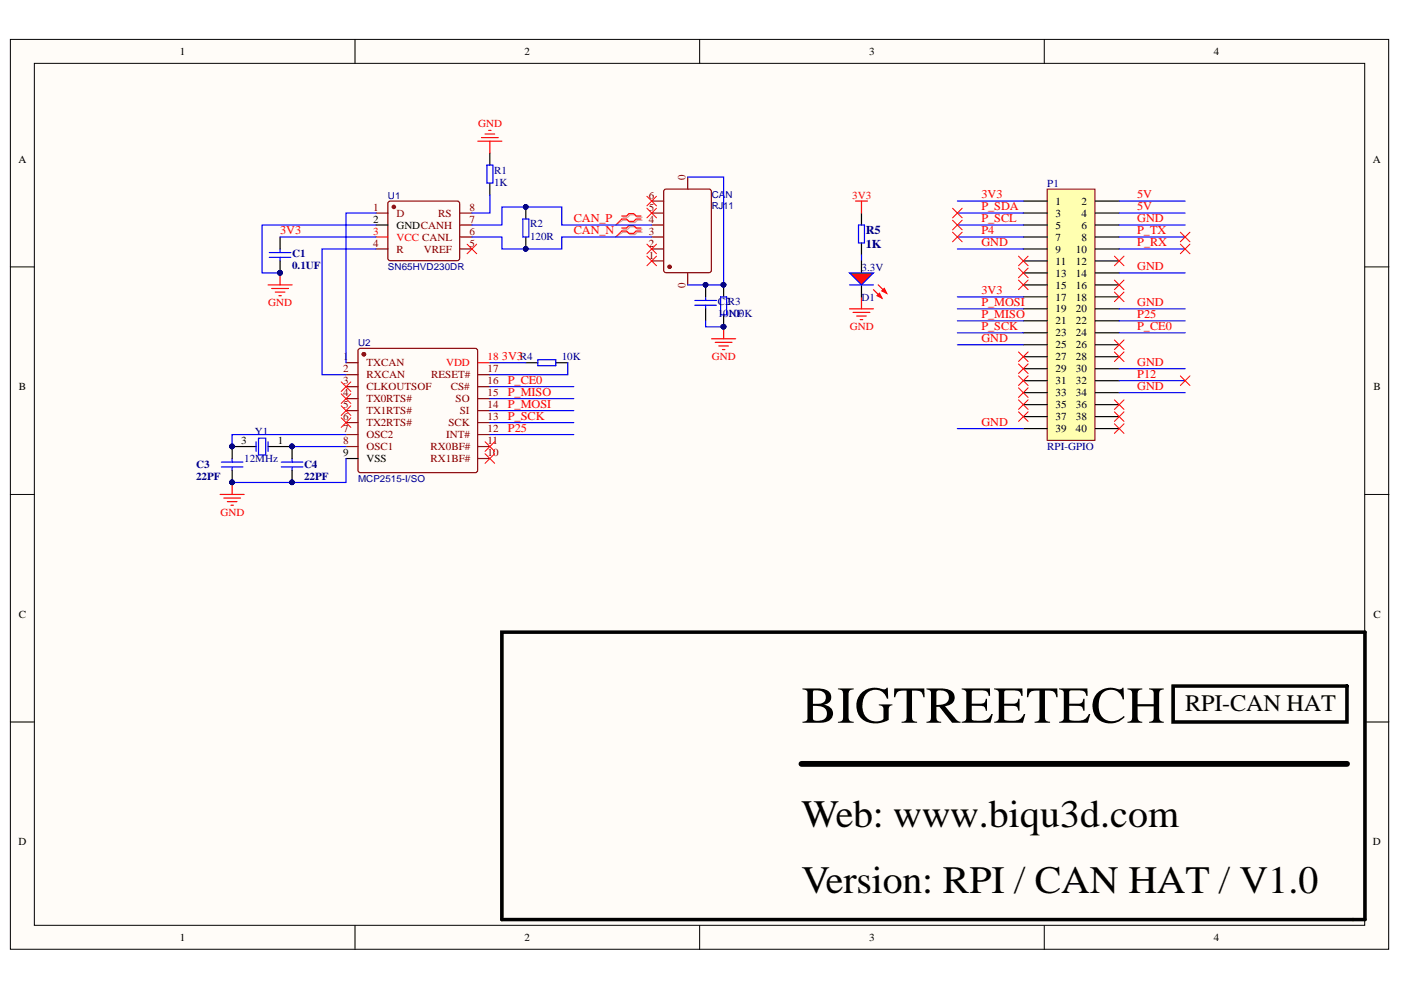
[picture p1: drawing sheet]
<svg xmlns="http://www.w3.org/2000/svg" width="297mm" height="210mm" viewBox="0 0 297 210" stroke-linecap="round" stroke-linejoin="round" font-family="sans-serif">
<g fill="#fffcf8" stroke="#000" stroke-width=".21">
<path d="M2.2 8.4h292.2v192.9h-292.2z"/>
<path d="M7.3 13.4h282v182.8h-282z"/>
</g>
<path d="M75.3 8.4v5M148.3 8.4v5M221.4 8.4v5M2.2 56.6h5.1M289.4 56.6h5.1M2.2 104.8h5.1M289.4 104.8h5.1M2.2 153.1h5.1M289.4 153.1h5.1M75.3 196.2v5.1M148.3 196.2v5.1M221.4 196.2v5.1" fill="none" stroke="#000" stroke-width=".21"/>
<path d="M106.4 134h183v61h-183zM248.7 145.5h36.9v7.6h-36.9z" fill="none" stroke="#000" stroke-width=".75"/>
<path d="M169.9 162h115.7" fill="none" stroke="#000" stroke-width="1.3"/>
<g fill="none" stroke="#800" stroke-width=".25">
<path d="M145.8 37.6v2.5M79.7 52.8h2.6M79.7 45.2h2.6M82.3 42.9l.4-.3 14.5 .1 .3 .4-.1 11.9-.5 .3-14.4-.1-.3-.4zM97.5 52.8h2.5M97.5 50.2h2.5M97.5 47.7h2.5M97.5 45.2h2.5M138.2 55.3h2.5M138.2 52.8h2.5M138.2 50.2h2.5M138.2 47.7h2.5"/>
<path d="M138.2 45.2h2.5M138.2 42.6h2.5M140.8 40.3l.4-.2h9.1l.5 .2v17l-.2 .4-9.4 .1-.4-.2zM145.8 57.9v2.5M73.4 76.9h2.5M73.4 79.4h2.5M76 74.1l.4-.2h24.4l.4 .2 .1 25.6-.3 .4-24.6 .1-.4-.2zM101.3 79.4h2.6M73.4 82h2.5M73.4 84.5h2.5M73.4 87.1h2.5M73.4 89.6h2.5"/>
<path d="M73.4 92.1h2.5M73.4 94.7h2.5M101.3 82h2.6M101.3 84.5h2.6M101.3 87.1h2.6M101.3 89.6h2.6M101.3 92.1h2.6M101.3 94.7h2.6M101.3 97.2h2.6"/>
</g>
<g fill="#800" stroke="#800" stroke-width=".25">
<circle cx="142" cy="56.6" r=".36"/>
<circle cx="77.1" cy="75.1" r=".36"/>
<circle cx="83.5" cy="43.9" r=".36"/>
</g>
<path d="M145.8 37.6h7.6v22.8h-7.6M147.3 64.7h4.6M147.3 63.7h4.6M149.6 68v1.3h3.8M149.6 62.9v.8M149.6 64.7v.8M152.8 62.9h1.3v3.9h-1.3z" fill="none" stroke="#00f" stroke-width=".25"/>
<g fill="#000080" stroke="#000080" stroke-width=".21">
<circle cx="149.6" cy="60.4" r=".48"/>
<circle cx="153.4" cy="60.4" r=".49"/>
<circle cx="153.4" cy="69.3" r=".49"/>
</g>
<path d="M79.7 47.7h2.6M149.6 60.4v2.5M149.6 65.5v2.5M153.4 60.4v2.5M153.4 66.8v2.5M73.4 97.2h2.5" fill="none" stroke="#000" stroke-width=".25"/>
<path d="M79.7 50.2h2.6M131.8 45.8h1l.5-.5h1.1l.5 .5h1M131.8 46.4h1l.5 .5h1.1l.5-.5h1M131.8 48.3h1l.5-.5h1.1l.5 .5h1M131.8 49h1l.5 .5h1.1l.5-.5h1M101.3 76.9h2.6M150.9 71.8h5.1M151.6 72.6h3.6M152.4 73.4h2M153.2 74.1h.5M153.4 69.3v2.5" fill="none" stroke="#f00" stroke-width=".25"/>
<path d="M132.1 46.1h1l.5-.5h1l.5 .5h1M132.1 46.7h1l.5 .5h1l.5-.5h1M132.1 48.6h1l.5-.5h1l.5 .5h1M132.1 49.2h1l.5 .5h1l.5-.5h1" fill="none" stroke="#d0a19e" stroke-width=".25"/>
<path d="M132.1 46.7l-1.6 1M132.1 49.2l-1.6 1" fill="none" stroke="#d0a19e" stroke-width=".21"/>
<path d="M131.8 46.4l-1.3 1.3M131.8 49l-1.3 1.2M137.2 51.8l2 2M137.2 54.3l2 2M137.2 44.2l2 2M137.2 41.6l2 2M139.2 41.6l-2 2M139.2 51.8l-2 2M139.2 54.3l-2 2M139.2 44.2l-2 2" fill="none" stroke="#f00" stroke-width=".21"/>
<path d="M222 40.1h10.2v53.3h-10.2z" fill="#ffffb0" stroke="#800000" stroke-width=".21"/>
<g fill="none" stroke="#000" stroke-width=".25">
<path d="M182.6 45.2v2.5M182.6 51.5v2.6M182.6 55.3v2.6M217 42.6h5M217 45.2h5M217 47.7h5M217 50.2h5M217 52.8h5M217 55.3h5M217 57.9h5M232.2 42.6h5.1M232.2 45.2h5.1"/>
<path d="M232.2 47.7h5.1M232.2 50.2h5.1M232.2 52.8h5.1M232.2 55.3h5.1M232.2 57.9h5.1M182.6 60.4v2.5M217 60.4h5M217 62.9h5M217 65.5h5M217 68h5M217 70.6h5M217 73.1h5"/>
<path d="M217 75.6h5M217 78.2h5M232.2 60.4h5.1M232.2 62.9h5.1M232.2 65.5h5.1M232.2 68h5.1M232.2 70.6h5.1M232.2 73.1h5.1M232.2 75.6h5.1M232.2 78.2h5.1M217 80.7h5M217 83.3h5"/>
<path d="M217 85.8h5M217 88.3h5M217 90.9h5M232.2 80.7h5.1M232.2 83.3h5.1M232.2 85.8h5.1M232.2 88.3h5.1M232.2 90.9h5.1"/>
</g>
<g fill="none" stroke="#00f" stroke-width=".25">
<path d="M182 47.7h1.3v3.8h-1.3zM182.6 54.1v1.2M203 42.6h14M203 45.2h14M203 47.7h14M203 50.2h14M203 52.8h14M237.3 42.6h14M237.3 45.2h14M237.3 47.7h14M237.3 50.2h14M237.3 52.8h14"/>
<path d="M237.3 57.9h14M203 62.9h14M203 65.5h14M203 68h14M203 70.6h14M203 73.1h14M237.3 65.5h14M237.3 68h14M237.3 70.6h14M237.3 78.2h14M203 90.9h14M237.3 80.7h14"/>
<path d="M237.3 83.3h14"/>
</g>
<g fill="none" stroke="#f00" stroke-width=".21">
<path d="M215.9 54.3l2.1 2M215.9 56.8l2.1 2.1M215.9 59.4l2.1 2M218 54.3l-2.1 2M218 56.8l-2.1 2.1M218 59.4l-2.1 2M236.3 54.3l2 2M236.3 59.4l2 2M238.3 54.3l-2 2M238.3 59.4l-2 2M215.9 74.6l2.1 2.1M215.9 77.2l2.1 2"/>
<path d="M215.9 79.7l2.1 2M218 74.6l-2.1 2.1M218 77.2l-2.1 2M218 79.7l-2.1 2M236.3 74.6l2 2.1M236.3 61.9l2 2.1M236.3 72.1l2 2M238.3 61.9l-2 2.1M238.3 72.1l-2 2M238.3 74.6l-2 2.1M215.9 82.2l2.1 2.1M215.9 84.8l2.1 2"/>
<path d="M215.9 87.3l2.1 2M218 82.2l-2.1 2.1M218 84.8l-2.1 2M218 87.3l-2.1 2M236.3 84.8l2 2M236.3 87.3l2 2M236.3 89.9l2 2M238.3 84.8l-2 2M238.3 87.3l-2 2M238.3 89.9l-2 2"/>
</g>
<path d="M181.4 42.6h2.5M182.6 42.6v2.6M180.1 65.5h5.1M180.9 66.2h3.5M181.6 67h2.1M182.4 67.8h.5M182.6 62.9v2.6" fill="none" stroke="#f00" stroke-width=".25"/>
<path d="M180.1 57.9h5.1l-2.6 2.5z" fill="#f00"/>
<path d="M180.1 57.9h5.1l-2.6 2.5z" fill="none" stroke="#00f" stroke-width=".25"/>
<path d="M185.2 61.4l1.8 1.8M186.2 60.4l1.8 1.8" fill="none" stroke="#f00" stroke-width=".25"/>
<path d="M186 62.7l.5-.5 .5 1z" fill="#f00"/>
<path d="M186 62.7l.5-.5 .5 1z" fill="none" stroke="#f00" stroke-width=".25"/>
<path d="M187 61.7l.5-.5 .5 1z" fill="#f00"/>
<g fill="none" stroke="#f00" stroke-width=".25">
<path d="M101.3 29.9h5.1M102.1 29.2h3.5M102.8 28.4h2.1M103.6 27.7h.5M103.9 29.9v2.6M59.4 57.9v2.5M56.8 60.4h5.1M57.6 61.2h3.6M58.4 61.9h2M59.1 62.7h.5M187 61.7l.5-.5 .5 1zM46.7 104.8h5.1"/>
<path d="M47.4 105.6h3.6M48.2 106.4h2M49 107.1h.5M49.2 102.3v2.5"/>
</g>
<g fill="none" stroke="#00f" stroke-width=".25">
<path d="M103.2 35h1.3v3.8h-1.3zM57.1 54.6h4.6M57.1 53.5h4.6M59.4 52.8v.7M59.4 54.6v.7M59.4 50.2h20.3M79.7 45.2h-6.3v31.7M79.7 52.8h-11.4v26.6h5.1M79.7 47.7h-24.1v10.2h3.8M100 47.7h6.4v-3.8h12.7v3.8h19.1M100 50.2h6.4v2.6h12.7v-2.6h19.1M103.9 41.4v3.8h-3.9"/>
<path d="M110.9 46.4h1.2v3.8h-1.2zM103.9 76.9h7.6M114 76.3h3.8v1.2h-3.8zM120.4 76.9v2.5h-16.5M180.1 60.4h5.1M46.9 98h4.6M46.9 99h4.6M49.2 97.2v.8M49.2 99v.8M54.3 93.7v2M54.8 92.9h1.5v3.6h-1.5zM56.8 93.7v2"/>
<path d="M59.6 98h4.6M59.6 99h4.6M61.9 97.2v.8M61.9 99v.8M61.9 94.7h11.5M73.4 92.1h-24.2v2.6M73.4 97.2v5.1h-24.2M103.9 82h17.8M103.9 84.5h17.8M103.9 87.1h17.8M103.9 89.6h17.8M103.9 92.1h17.8"/>
</g>
<path d="M103.9 32.5v2.5M103.9 38.8v2.6M59.4 50.2v2.6M59.4 55.3v2.6M111.5 43.9v2.5M111.5 50.2v2.6M111.5 76.9h2.5M117.8 76.9h2.6M49.2 99.8v2.5M54.3 94.7h-5.1v2.5M56.8 94.7h5.1v2.5M61.9 99.8v2.5" fill="none" stroke="#000" stroke-width=".25"/>
<g fill="#000080" stroke="#000080" stroke-width=".21">
<circle cx="59.4" cy="57.8" r=".48"/>
<circle cx="49.2" cy="102.3" r=".48"/>
<circle cx="61.9" cy="94.7" r=".48"/>
<circle cx="49.2" cy="94.7" r=".48"/>
<circle cx="61.9" cy="102.3" r=".48"/>
<circle cx="111.5" cy="43.9" r=".48"/>
<circle cx="111.5" cy="52.8" r=".48"/>
</g>
<g fill="none" stroke="#f00" stroke-width=".21">
<path d="M99 51.8l2.1 2M101.1 51.8l-2.1 2M202 44.2l2 2M202 46.7l2 2M202 49.2l2 2.1M204 44.2l-2 2M204 46.7l-2 2M204 49.2l-2 2.1M250.3 51.8l2 2M250.3 49.2l2 2.1M252.3 51.8l-2 2M252.3 49.2l-2 2.1"/>
<path d="M250.3 79.7l2 2M252.3 79.7l-2 2M72.3 88.6l2.1 2M72.3 86l2.1 2.1M72.3 83.5l2.1 2M72.3 81l2.1 2M74.4 88.6l-2.1 2M74.4 86l-2.1 2.1M74.4 83.5l-2.1 2M74.4 81l-2.1 2M102.8 93.7l2.1 2M102.8 96.2l2.1 2"/>
<path d="M104.9 93.7l-2.1 2M104.9 96.2l-2.1 2"/>
</g>
<text font-size="11" x="169.9" y="153.2">BIGTREETECH</text>
<g font-size="8.2">
<text x="169.9" y="175.4">Web: www.biqu3d.com</text>
<text x="169.9" y="189.4">Version: RPI / CAN HAT / V1.0</text>
</g>
<text font-size="5" x="251.3" y="150.7">RPI-CAN HAT</text>
<g font-size="2.5" fill="#f00">
<text x="121.6" y="47.2">CAN_P</text>
<text x="208.1" y="42.1">3V3</text>
<text x="208.1" y="44.6">P_SDA</text>
<text x="208.1" y="47.2">P_SCL</text>
<text x="241.1" y="47.2">GND</text>
<text x="241.1" y="42.1">5V</text>
<text x="241.1" y="44.6">5V</text>
<text x="59.4" y="49.7">3V3</text>
<text x="121.6" y="49.7">CAN_N</text>
<text x="208.1" y="49.7">P4</text>
<text x="208.1" y="52.2">GND</text>
<text x="241.1" y="49.7">P_TX</text>
<text x="241.1" y="52.2">P_RX</text>
<text x="241.1" y="57.3">GND</text>
<text x="208.1" y="62.4">3V3</text>
<text x="208.1" y="64.9">P_MOSI</text>
<text x="241.1" y="64.9">GND</text>
<text x="208.1" y="67.5">P_MISO</text>
<text x="208.1" y="70">P_SCK</text>
<text x="241.1" y="70">P_CE0</text>
<text x="241.1" y="67.5">P25</text>
<text x="106.4" y="76.3">3V3R4</text>
<text x="208.1" y="72.5">GND</text>
<text x="241.1" y="77.6">GND</text>
<text x="107.7" y="84">P_MISO</text>
<text x="107.7" y="81.5">P_CE0</text>
<text x="241.1" y="82.7">GND</text>
<text x="241.1" y="80.1">P12</text>
<text x="107.7" y="86.5">P_MOSI</text>
<text x="107.7" y="89.1">P_SCK</text>
<text x="107.7" y="91.6">P25</text>
<text x="208.1" y="90.3">GND</text>
</g>
<g font-size="2.5" fill="#000080">
<text x="183.6" y="49.7">R5</text>
<text x="183.6" y="52.5">1K</text>
</g>
<g font-size="2.3">
<text x="38.1" y="11.7">1</text>
<text x="111.2" y="11.7">2</text>
<text x="184.3" y="11.7">3</text>
<text x="257.4" y="11.7">4</text>
<text x="3.9" y="34.5">A</text>
<text x="291.1" y="34.5">A</text>
<text x="79.1" y="47.2">2</text>
<text x="223.8" y="43.4">1</text>
<text x="223.8" y="45.9">3</text>
<text x="229.3" y="43.4">2</text>
<text x="229.3" y="45.9">4</text>
<text x="84" y="48.5">GNDCANH</text>
<text x="223.8" y="48.5">5</text>
<text x="223.8" y="51">7</text>
<text x="223.8" y="53.6">9</text>
<text x="228.1" y="53.6">10</text>
<text x="229.3" y="48.5">6</text>
<text x="229.3" y="51">8</text>
<text x="223.8" y="56.1">11</text>
<text x="223.8" y="58.6">13</text>
<text x="228.1" y="56.1">12</text>
<text x="228.1" y="58.6">14</text>
<text x="223.8" y="61.2">15</text>
<text x="223.8" y="63.7">17</text>
<text x="228.1" y="61.2">16</text>
<text x="228.1" y="63.7">18</text>
<text x="223.8" y="66.2">19</text>
<text x="223.8" y="68.8">21</text>
<text x="223.8" y="71.3">23</text>
<text x="228.1" y="66.2">20</text>
<text x="228.1" y="68.8">22</text>
<text x="228.1" y="71.3">24</text>
<text x="223.8" y="73.9">25</text>
<text x="223.8" y="76.4">27</text>
<text x="228.1" y="73.9">26</text>
<text x="228.1" y="76.4">28</text>
<text x="4" y="82.8">B</text>
<text x="223.8" y="79">29</text>
<text x="223.8" y="81.5">31</text>
<text x="228.1" y="79">30</text>
<text x="228.1" y="81.5">32</text>
<text x="291.2" y="82.8">B</text>
<text x="223.8" y="84">33</text>
<text x="223.8" y="86.6">35</text>
<text x="223.8" y="89.1">37</text>
<text x="228.1" y="84">34</text>
<text x="228.1" y="86.6">36</text>
<text x="228.1" y="89.1">38</text>
<text x="51.1" y="94.2">3</text>
<text x="58.9" y="94.2">1</text>
<text x="223.8" y="91.6">39</text>
<text x="228.1" y="91.6">40</text>
<text x="72.7" y="96.7">9</text>
<text x="77.7" y="98">VSS</text>
<text x="4" y="131">C</text>
<text x="291.2" y="131">C</text>
<text x="3.9" y="179.2">D</text>
<text x="291.1" y="179.2">D</text>
<text x="38.1" y="199.5">1</text>
<text x="111.2" y="199.5">2</text>
<text x="184.3" y="199.5">3</text>
<text x="257.4" y="199.5">4</text>
</g>
<g font-size="2.3" fill="#f00">
<text x="101.4" y="26.9">GND</text>
<text x="180.7" y="42.1">3V3</text>
<text x="79.1" y="49.7">3</text>
<text x="84" y="51">VCC CANL</text>
<text x="56.9" y="65">GND</text>
<text x="180.2" y="70.1">GND</text>
<text x="94.6" y="77.7">VDD</text>
<text x="103.4" y="76.4">18</text>
<text x="150.9" y="76.4">GND</text>
<text x="46.7" y="109.4">GND</text>
</g>
<g font-size="2.3" fill="#000080">
<text x="104.8" y="36.8">R1</text>
<text x="104.8" y="39.3">1K</text>
<text x="222" y="39.6">P1</text>
<text x="112.4" y="48.2">R2</text>
<text x="112.4" y="50.8">120R</text>
<text x="61.9" y="54.6">C1</text>
<text x="61.9" y="57.1">0.1UF</text>
<text x="182.7" y="57.4">3.3V</text>
<text x="152.2" y="64.7">C2R3</text>
<text x="182.7" y="63.7">D1</text>
<text x="152.2" y="67.3">10NF</text>
<text x="154.3" y="67.3">100K</text>
<text x="119.1" y="76.4">10K</text>
<text x="54.1" y="92.1">Y1</text>
<text x="222" y="95.4">RPI-GPIO</text>
<text x="41.6" y="99.2">C3</text>
<text x="41.6" y="101.8">22PF</text>
<text x="51.8" y="98">12MHz</text>
<text x="64.5" y="99.2">C4</text>
<text x="64.5" y="101.8">22PF</text>
</g>
<g font-size="2.3" fill="#800">
<text x="145.3" y="38.1" transform="rotate(-90 145.3 38.1)">0</text>
<text x="79.1" y="44.7">1</text>
<text x="84" y="45.9">D</text>
<text x="92.9" y="45.9">RS</text>
<text x="99.6" y="47.2">7</text>
<text x="99.6" y="44.7">8</text>
<text x="137.5" y="47.2">4</text>
<text x="137.5" y="44.7">5</text>
<text x="137.5" y="42.1">6</text>
<text x="79.1" y="52.3">4</text>
<text x="84" y="53.6">R</text>
<text x="89.9" y="53.6">VREF</text>
<text x="99.6" y="52.3">5</text>
<text x="99.6" y="49.7">6</text>
<text x="137.5" y="52.3">2</text>
<text x="137.5" y="49.7">3</text>
<text x="137.5" y="54.8">1</text>
<text x="145.3" y="61.1" transform="rotate(-90 145.3 61.1)">0</text>
<text x="72.7" y="76.4">1</text>
<text x="77.7" y="77.7">TXCAN</text>
<text x="72.7" y="79">2</text>
<text x="72.7" y="81.5">3</text>
<text x="77.7" y="80.2">RXCAN</text>
<text x="77.7" y="82.8">CLKOUTSOF</text>
<text x="91.4" y="80.2">RESET#</text>
<text x="95.6" y="82.8">CS#</text>
<text x="103.4" y="81.5">16</text>
<text x="103.4" y="79">17</text>
<text x="72.7" y="84">4</text>
<text x="72.7" y="86.6">5</text>
<text x="72.7" y="89.1">6</text>
<text x="77.7" y="85.3">TX0RTS#</text>
<text x="77.7" y="87.8">TX1RTS#</text>
<text x="96.6" y="85.3">SO</text>
<text x="97.5" y="87.8">SI</text>
<text x="103.4" y="89.1">13</text>
<text x="103.4" y="86.6">14</text>
<text x="103.4" y="84">15</text>
<text x="72.7" y="91.6">7</text>
<text x="72.7" y="94.2">8</text>
<text x="77.7" y="90.4">TX2RTS#</text>
<text x="77.7" y="92.9">OSC2</text>
<text x="77.7" y="95.4">OSC1</text>
<text x="91.3" y="95.4">RX0BF#</text>
<text x="94.6" y="92.9">INT#</text>
<text x="95.1" y="90.4">SCK</text>
<text x="103.4" y="94.2">11</text>
<text x="103.4" y="91.6">12</text>
<text x="91.3" y="98">RX1BF#</text>
<text x="103.4" y="96.7">10</text>
</g>
<g font-size="2" fill="#000080">
<text x="150.9" y="42">CAN</text>
<text x="82.3" y="42.2">U1</text>
<text x="150.9" y="44.2">RJ11</text>
<text x="82.3" y="57.2">SN65HVD230DR</text>
<text x="75.9" y="73.4">U2</text>
<text x="75.9" y="102.1">MCP2515-I/SO</text>
</g>
</svg>
